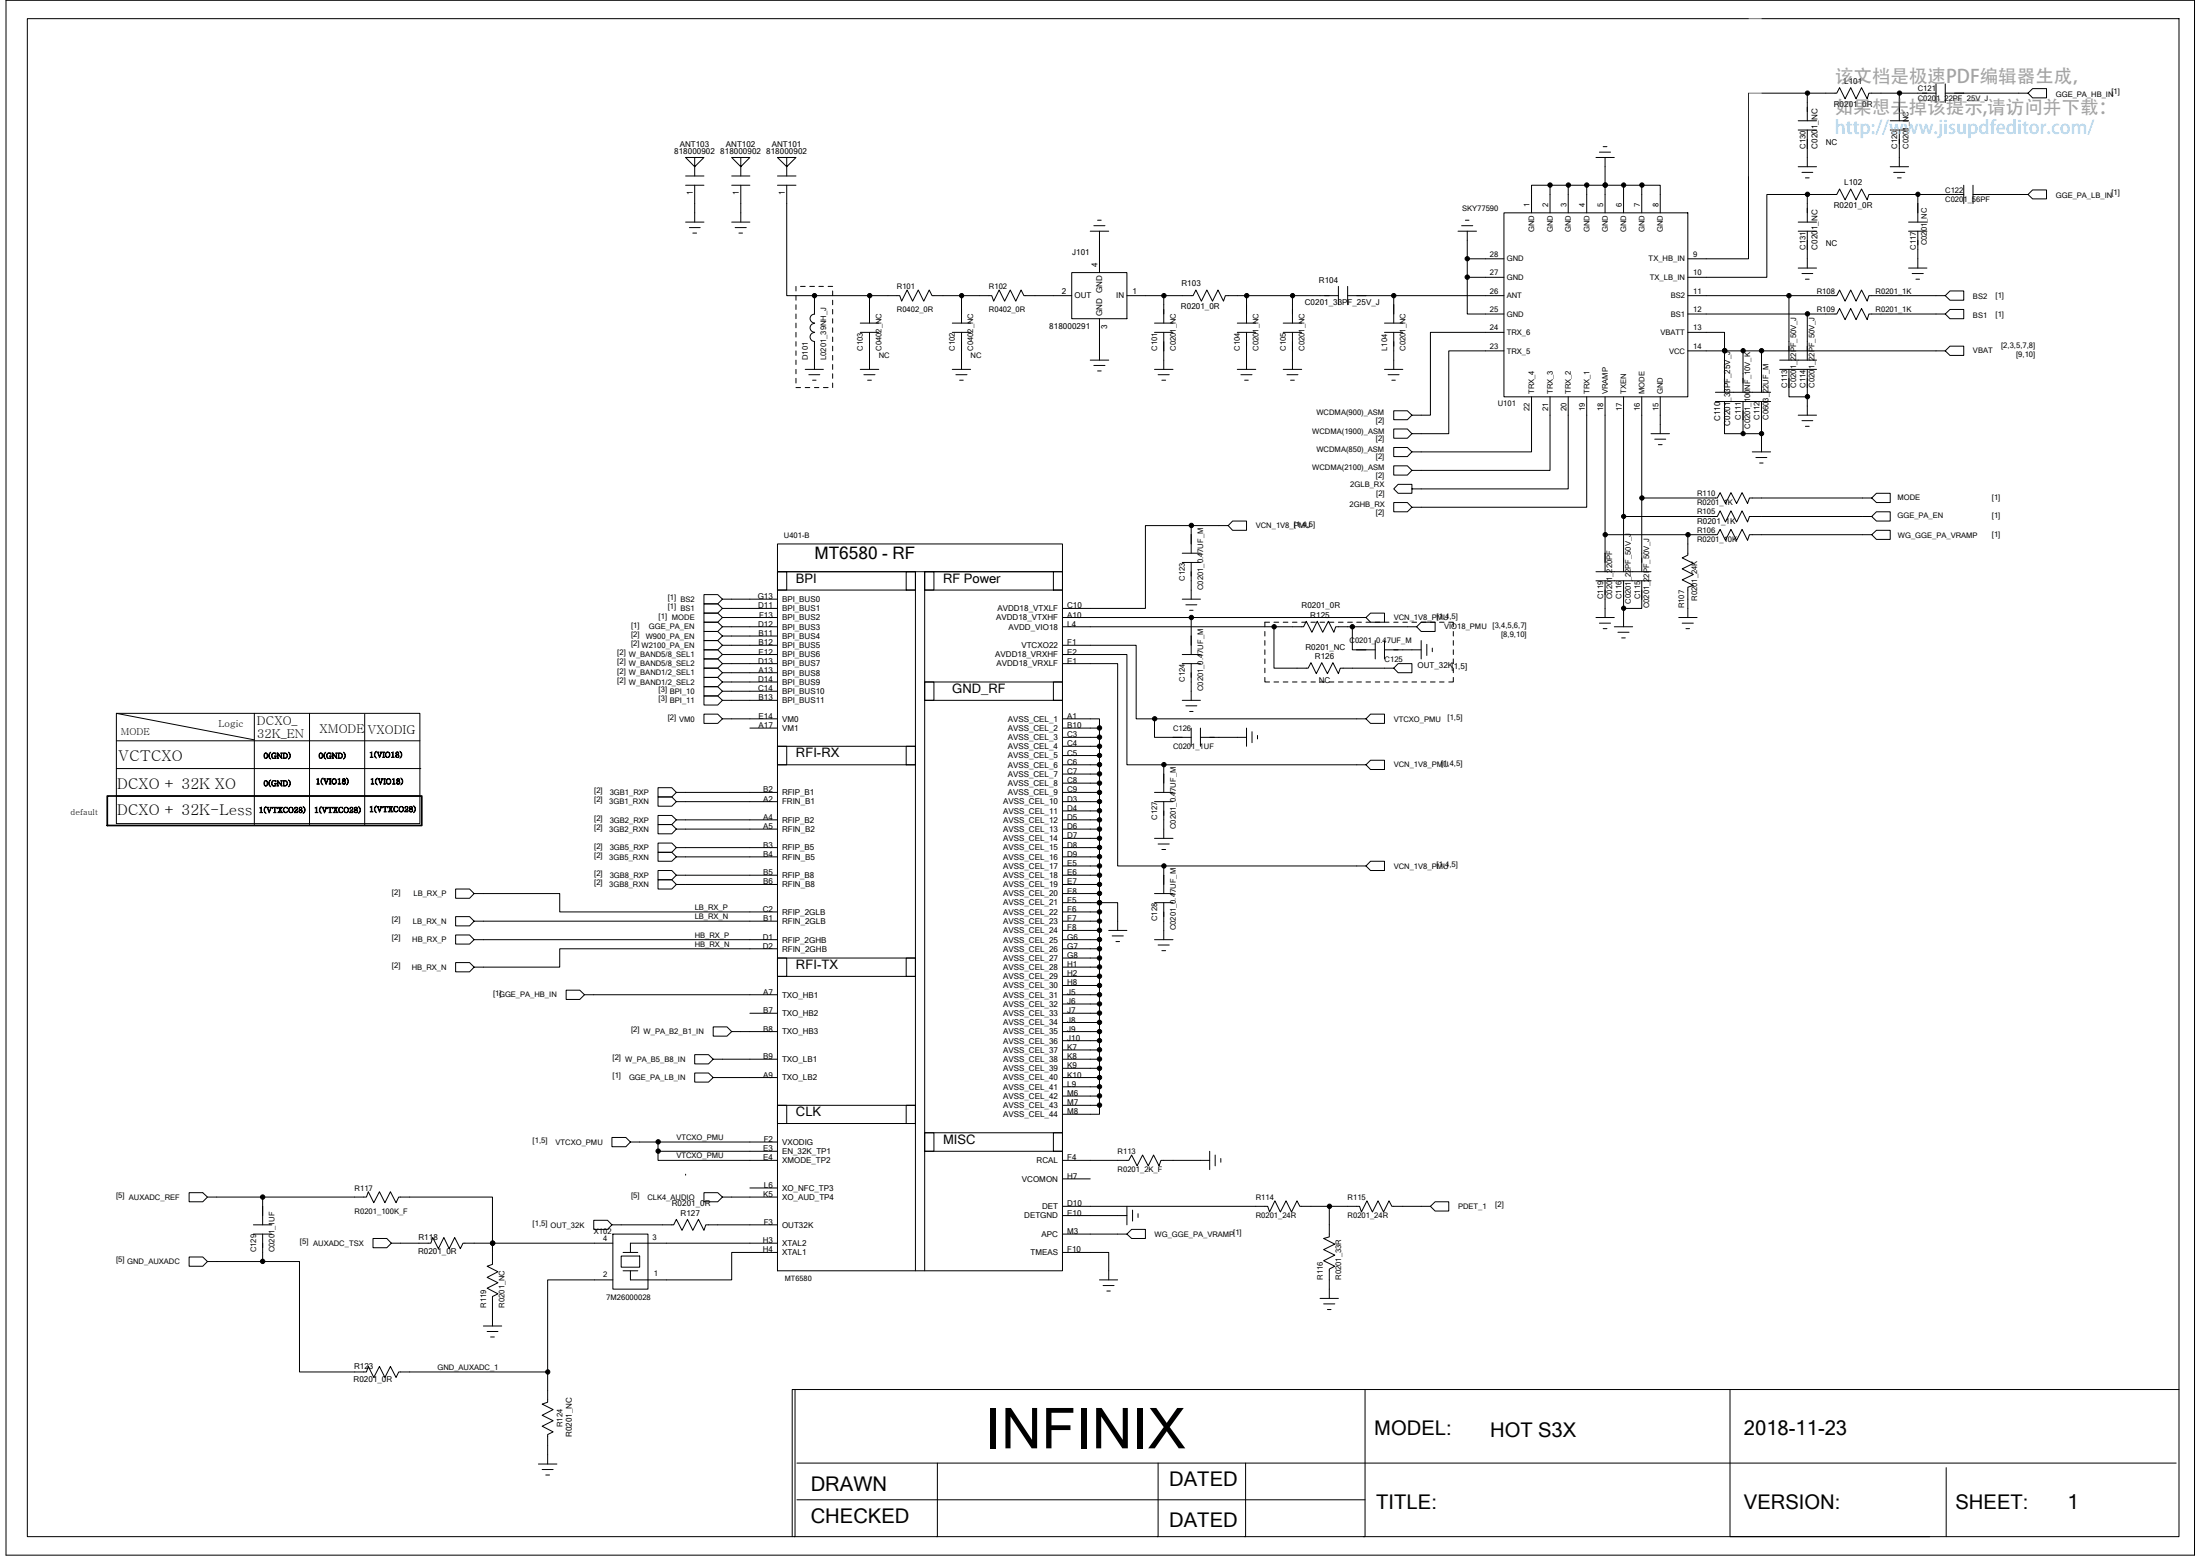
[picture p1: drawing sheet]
<svg xmlns="http://www.w3.org/2000/svg" width="297mm" height="210mm" viewBox="0 0 297 210" stroke-linecap="round" stroke-linejoin="round" font-family="sans-serif">
<g fill="none" stroke="#000" stroke-width=".14">
<path d="M.8 0h295.5v209.9h-295.5zM3.7 2.5h290.5v204.9h-290.5zM216.5 19.8h.5M242.8 17.5h2.5M242.8 16.3h2.5M244 12.6h-7.9v22.3h-8.2M244 17.5v5M255.2 17.5h2.5M255.2 16.3h2.5M256.4 12.6v3.7M256.4 17.5v5M261.4 12.6h-9.1l-.2 .7-.8-1.5-.7 1.5-.7-1.5-.8 1.5-.7-1.5-.4 .8h-4v3.7"/>
<path d="M261.4 11.3v2.5M262.6 12.6h11.2l.6 .6h1.9v-1.2h-1.9l-.6 .6M262.6 11.3v2.5M92.6 23.7h2.4M92.6 25h2.4M92.6 30h2.4M93.1 30.7h1.4M93.5 31.5h.6M93.8 21.3v1.2l1.2-1.2h-2.4l1.2 1.2v1.2M93.8 25v5M98.8 23.7h2.4M98.8 25h2.4"/>
<path d="M98.8 30h2.4M99.3 30.7h1.5M99.8 31.5h.5M100 21.3v1.2l1.2-1.2h-2.4l1.2 1.2v1.2M100 25v5M105 23.7h2.5M105 25h2.5M106.2 21.3v1.2l1.3-1.2h-2.5l1.2 1.2v1.2M106.2 25v14.9h3.8M107.5 38.7v.6M107.5 39.9v.6M108.1 38.7h.6"/>
<path d="M109.3 38.7h.7M110 39.9h7.4M110 39.9v2.5M110.6 38.7h.6M111.8 38.7h.6M112.4 39.3v.6M129.8 39.9v3.7M144.7 36.8h7.5v6.2h-7.5zM144.7 39.9h-6.5l-.3-.8-.8 1.5-.7-1.5-.8 1.5-.7-1.5-.7 1.5-.3-.7h-8.1l-.3-.8-.8 1.5-.7-1.5-.8 1.5-.7-1.5-.8 1.5-.2-.7h-4.1v3.7M147.2 31.2h2.5M147.7 30.5h1.5M148.2 29.7h.5"/>
<path d="M148.4 31.2v5.6M152.2 39.9h4.9M168.3 39.9v3.7M174.5 39.9v3.7M180.7 39.9h-15.3l-.2 .7-.7-1.5-.8 1.5-.8-1.5-.7 1.5-.7-1.5-.4 .8h-4v3.7M180.7 38.7v2.4M182 39.9h21.1M182 38.7v2.4M188.2 39.9v3.7M196.9 31.2h2.5M197.3 30.5h1.5M197.9 29.7h.4"/>
<path d="M198.1 37.4v5h5M198.1 31.2v3.7M203.1 28.7h24.8v24.9h-24.8zM203.1 34.9h-5v2.5h5M209.3 25h-2.5v3.7M211.7 25h-2.4v3.7M214.2 25h-2.5v3.7M215.5 21.3h2.5M215.9 20.5h1.6M216.7 21.3v3.7h-2.5v3.7M219.2 25h-2.5v3.7M221.7 28.7v-3.7h2.5v3.7"/>
<path d="M221.7 25h-2.5v3.7M227.9 39.9h13.6v8.7M241.5 39.9h6.5l.4-.8 .7 1.5 .8-1.5 .7 1.5 .7-1.5 .8 1.5 .2-.7h10.3l.7 .6h1.8v-1.2h-1.8l-.7 .6M242.8 31.2h2.5M242.8 30h2.5M242.8 36.2h2.5M242.8 22.5h2.5M243.3 36.9h1.5M243.3 23.3h1.5M243.8 37.7h.5M243.8 24h.5M244 30v-3.8h4l.4-.7 .7 1.5 .8-1.5 .7 1.5 .7-1.5 .8 1.5 .2-.8h6.6v3.8"/>
<path d="M244 26.2h-5.4v11.2h-10.7M244 31.2v5M255.2 22.5h2.5M255.7 23.3h1.5M256.2 24h.5M257.7 31.2h2.5M257.7 30h2.5M257.7 36.2h2.5M258.2 36.9h1.5M258.7 37.7h.5M258.9 31.2v5M258.9 26.2h6.2"/>
<path d="M265.1 25v2.5M266.4 26.2h7.4l.6 .6h1.9v-1.2h-1.9l-.6 .6M266.4 25v2.5M107.5 41.1v.7M107.5 42.4v.6M107.5 43.6v.6M107.5 44.9v.6M107.5 46.1v.6M107.5 47.3v.7M107.5 48.6v.6M107.5 49.8v.6M107.5 51.1v.6"/>
<path d="M107.5 52.3h.6M108.7 52.3h.6M108.7 49.8h2.5M109.2 50.6h1.5M109.7 51.3h.5M110 52.3h.6M110 46.1v3.7M110 44.9a.6 .6 0 0 0-.6 .6 .6 .6 0 0 0 .6 .6M110 43.6a.59 .59 0 0 0-.6 .6 .59 .59 0 0 0 .6 .6M110 42.4a.59 .59 0 0 0-.6 .6 .59 .59 0 0 0 .6 .6M111.2 52.3h.6M112.4 40.5v.6"/>
<path d="M112.4 41.8v.6M112.4 43v.6M112.4 44.2v.7M112.4 45.5v.6M112.4 46.7v.6M112.4 48v.6M112.4 49.2v.6M112.4 50.4v.7M112.4 51.7v.6M116.1 43.6h2.5M116.1 44.9h2.5M116.1 49.8h2.5"/>
<path d="M116.6 50.6h1.5M117.1 51.3h.6M117.4 44.9v4.9M128.6 43.6h2.4M128.6 44.9h2.4M128.6 49.8h2.4M129.1 50.6h1.5M129.6 51.3h.5M129.8 44.9v4.9M147.2 48.6h2.5M147.7 49.3h1.5M148.2 50.1h.5"/>
<path d="M148.4 43v5.6M155.9 43.6h2.5M155.9 44.9h2.5M155.9 49.8h2.5M156.4 50.6h1.5M156.9 51.3h.5M157.1 44.9v4.9M167.1 43.6h2.5M167.1 44.9h2.5M167.1 49.8h2.5M167.5 50.6h1.5M168 51.3h.5"/>
<path d="M168.3 44.9v4.9M173.3 43.6h2.5M173.3 44.9h2.5M173.3 49.8h2.5M173.8 50.6h1.4M174.3 51.3h.5M174.5 44.9v4.9M186.9 43.6h2.5M186.9 44.9h2.5M186.9 49.8h2.5M187.4 50.6h1.5M187.9 51.3h.5"/>
<path d="M188.2 44.9v4.9M203.1 47.3h-7.5v11.2h-5l-.6 .6h-1.8v-1.2h1.8l.6 .6M203.1 44.9h-10v11.1h-2.5l-.6 .6h-1.8v-1.2h1.8l.6 .6M206.8 53.6v7.4h-16.2l-.6 .6h-1.8v-1.2h1.8l.6 .6M209.3 53.6v9.9h-18.7l-.6 .6h-1.8v-1.2h1.8l.6 .6M211.7 53.6v12.4h-21.1v.6h-1.8l-.6-.6 .6-.6h1.8v.6M214.2 53.6v14.9h-23.6l-.6-.7h-1.8v1.3h1.8l.6-.6M216.7 53.6v23.6M219.2 53.6v23.6M221.7 53.6v23.6M222.9 58.5h2.5M223.4 59.3h1.5"/>
<path d="M224.2 53.6v4.9M227.9 47.3h34.7l.7-.6h1.8v1.3h-1.8l-.7-.7M227.9 44.9h4.9v8M227.9 42.4h16.1v6.2M231.6 54.2h7.5M231.6 52.9h7.5M232.8 54.2v4.3h2.5v-4.3M235.3 47.3v5.6M235.3 58.5h2.5M237.8 47.3v5.6M237.8 54.2v6.8M240.3 48.6h5"/>
<path d="M240.3 49.8h5M241.5 49.8v3.8h2.5M242.8 56h2.5M243.3 56.8h1.5M243.8 57.5h.5M244 42.4h4l.4-.8 .7 1.5 .8-1.5 .7 1.5 .7-1.5 .8 1.5 .2-.7h10.3l.7 .6h1.8v-1.2h-1.8l-.7 .6M244 49.8v6.2M105 73.4h38.5v98.1h-38.5zM105 77.2h1.2v2.4h-1.2zM105 77.2h38.5M105 79.6h18.6M122.4 77.2h1.2v2.4h-1.2z"/>
<path d="M123.6 77.2v94.3M124.8 77.2h1.3v2.4h-1.3zM124.8 79.6h18.7M124.8 77.2v94.3M142.2 77.2h1.3v2.4h-1.3zM159.6 75.9h2.5M159.6 74.7h2.5M160.8 70.9h5l.6 .7h1.9v-1.3h-1.9l-.6 .6M160.8 74.7v-3.8h-6.1v11.2h-11.2M160.8 75.9v5M215.5 78.4h7.4M215.5 77.2h7.4"/>
<path d="M216.7 72.2h15.2l.3-.8 .8 1.5 .7-1.5 .8 1.5 .7-1.5 .8 1.5 .2-.7h16.5l.7 .6h1.8v-1.2h-1.8l-.7 .6M216.7 78.4v4.9M219.2 69.7h12.7l.3-.8 .8 1.5 .7-1.5 .8 1.5 .7-1.5 .8 1.5 .2-.7h16.5l.7-.6h1.8v1.2h-1.8l-.7-.6M219.2 78.4v3.7h2.5v-3.7M221.7 67.2h10.2l.3-.7 .8 1.4 .7-1.4 .8 1.4 .7-1.4 .8 1.4 .2-.7h16.5l.7-.6h1.8v1.2h-1.8l-.7-.6M223.9 60h.5M227.9 72.2v2.7l-.8 .4 1.5 .7-1.5 .8 1.5 .7-1.5 .8 1.5 .7-.7 .2v4.1M236.6 61h2.5M237.1 61.7h1.5M237.6 62.5h.4M15.7 96.3h41v14.8h-41zM15.7 96.3l18.6 3.5"/>
<path d="M15.7 100h41M34.3 96.3v15M41.8 96.3v15M49.2 96.4v15M97.5 94.5l-.6-.6h-1.9v1.2h1.9l.6-.6h7.5M97.5 93.3l-.6-.6h-1.9v1.2h1.9l.6-.6h7.5M97.5 97l-.6-.6h-1.9v1.2h1.9l.6-.6h7.5M97.5 80.9l-.6-.7h-1.9v1.3h1.9l.6-.6h7.5M97.5 82.1l-.6-.6h-1.9v1.2h1.9l.6-.6h7.5M97.5 83.3l-.6 .7h-1.9v-1.3h1.9l.6 .6h7.5M97.5 84.6l-.6-.6h-1.9v1.2h1.9l.6-.6h7.5M97.5 85.8l-.6-.6h-1.9v1.2h1.9l.6-.6h7.5"/>
<path d="M97.5 87.1l-.6-.7h-1.9v1.3h1.9l.6-.6h7.5M97.5 88.3l-.6 .6h-1.9v-1.2h1.9l.6 .6h7.5M97.5 89.6l-.6-.7h-1.9v1.3h1.9l.6-.6h7.5M97.5 90.8l-.6-.6h-1.9v1.2h1.9l.6-.6h7.5M97.5 92l-.6-.6h-1.9v1.3h1.9l.6-.7h7.5M101.2 98.3h3.8M124.8 92h1.3v2.5h-1.3zM124.8 92h18.7M124.8 94.5h18.7M142.2 92h1.3v2.5h-1.3zM143.5 84.6h32.5l.4-.8 .7 1.5 .7-1.5 .8 1.5 .8-1.5 .7 1.5 .2-.7h2.3v3.1h3.1M143.5 89.6h7.4v27.3h33.5l.6 .6h1.9v-1.3h-1.9l-.6 .7"/>
<path d="M143.5 88.3h8.7v14.9h4.9M143.5 83.3h17.3v5M143.5 87.1h9.9v9.9h2.5M143.5 97h4.9v1.3h-4.9M148.4 98.3v1.2h-4.9M148.4 99.5v1.2h-4.9M155.9 97h28.5l.6 .6h1.9v-1.2h-1.9l-.6 .6M155.9 97v2.5h4.9M159.6 94.5h2.5M159.6 89.6h2.5M159.6 88.3h2.5M159.6 80.9h2.5"/>
<path d="M160.1 95.2h1.5M160.1 81.6h1.5M160.6 96h.5M160.6 82.4h.5M160.8 83.3h23.6l.6 .7h1.9v-1.3h-1.9l-.6 .6M160.8 89.6v4.9M160.8 98.3v2.4M162.1 99.5h6.2M162.1 98.3v2.4M168.3 98.3v2.4M169 98.7v1.5M169.8 99.3v.4"/>
<path d="M170.8 91.4v.6h.6M170.8 85.2v.6M170.8 86.4v.7M170.8 87.7v.6M170.8 88.9v.7M170.8 90.2v.6M171.4 84h-.6v.6M172 84.6v5.6h4.6l.4-.8 .7 1.5 .8-1.5 .7 1.5 .8-1.5 .7 1.5 .3-.7h7.2l.6 .6h1.8v-1.2h-1.8l-.6 .6M172 92h.6M172 84h.6M173.3 92h.6M173.3 84h.6"/>
<path d="M174.5 92h.6M174.5 84h.6M175.8 92h.6M175.8 84h.6M177 92h.6M177 84h.6M178.2 92h.6M178.2 84h.6M179.5 92h.6M179.5 84h.6M180.7 92h.6M180.7 84h.6"/>
<path d="M182 92h.6M182 84h.6M182.6 84.6h8.7l.6 .6h1.9v-1.2h-1.9l-.6 .6M183.2 92h.6M183.2 84h.6M184.4 92h.6M184.4 84h.6M185.7 92h.6M185.7 84h.6M185.7 86.4v2.5M186.9 92h.6M186.9 84h.6"/>
<path d="M186.9 87.7h5M186.9 86.4v2.5M188.2 92h.6M188.2 84h.6M189.4 92h.6M189.4 84h.6M190.6 92h.7M190.6 84h.7M191.9 92h.6M191.9 84h.6M191.9 86.4v2.5M192.6 87v1.5"/>
<path d="M193.1 92h.7M193.1 84h.7M193.4 87.5v.4M194.4 92h.6M194.4 84h.6M195.6 84h.6v.6M196.2 91.4v.6h-.6M196.2 85.2v.6M196.2 86.4v.7M196.2 87.7v.6M196.2 88.9v.7M196.2 90.2v.6"/>
<path d="M215.5 83.3h2.5M215.9 84.1h1.6M216.5 84.8h.5M218 84.6h2.4M218.4 85.3h1.5M219 86.1h.4M219.2 82.1v2.5M226.7 83.3h2.4M227.1 84.1h1.5M227.6 84.8h.5M15.7 103.7h41.1M15.7 107.4h41"/>
<path d="M91.3 106.9l-.6-.6h-1.9v1.2h1.9l.6-.6h13.7M91.3 108.2l-.6-.7h-1.9v1.3h1.9l.6-.6h13.7M91.3 110.6l-.6-.6h-1.9v1.3h1.9l.6-.7h13.7M91.3 111.9l-.6-.6h-1.9v1.2h1.9l.6-.6h13.7M91.3 114.4l-.6-.6h-1.9v1.2h1.9l.6-.6h13.7M91.3 118.1l-.6-.6h-1.9v1.2h1.9l.6-.6h13.7M91.3 119.4l-.6-.7h-1.9v1.3h1.9l.6-.6h13.7M91.3 115.6l-.6-.6h-1.9v1.2h1.9l.6-.6h13.7M105 100.7h1.2v2.5h-1.2zM105 103.2h18.6M105 100.7h18.6M122.4 100.7h1.2v2.5h-1.2z"/>
<path d="M148.4 100.7v1.3h-4.9M148.4 102v1.2h-4.9M148.4 103.2v1.3h-4.9M148.4 104.5v1.2h-4.9M148.4 105.7v1.2h-4.9M148.4 106.9v1.3h-4.9M148.4 108.2v1.2h-4.9M148.4 109.4v1.2h-4.9M148.4 110.6v1.3h-4.9M148.4 111.9v1.2h-4.9M148.4 113.1v1.3h-4.9M148.4 114.4v1.2h-4.9"/>
<path d="M148.4 115.6v1.3h-4.9M148.4 116.9v1.2h-4.9M148.4 118.1v1.3h-4.9M148.4 119.4v1.2h-4.9M155.9 106.9h2.5M155.9 108.2h2.5M155.9 113.1h2.5M156.4 113.9h1.5M156.9 114.6h.5M157.1 103.2h27.3l.6 .6h1.9v-1.2h-1.9l-.6 .6M157.1 103.2v3.7M157.1 108.2v4.9"/>
<path d="M157.1 116.9v3.7M64 120.6l-.6-.6h-1.9v1.2h1.9l.6-.6h11.6v2.5h29.4M64 124.3l-.6-.6h-1.9v1.2h1.9l.6-.6h41M64 126.8l-.6-.6h-1.9v1.2h1.9l.6-.6h41M78.9 134.2l-.6-.6h-1.9v1.3h1.9l.6-.7h26.1M98.8 139.2l-.6-.6h-1.9v1.2h1.9l.6-.6h6.2M101.2 136.7h3.8M105 129.3h1.2v2.5h-1.2zM105 128h-29.4v2.5h-11.6l-.6 .6h-1.9v-1.2h1.9l.6 .6M105 129.3h18.6M105 131.8h18.6M122.4 129.3h1.2v2.5h-1.2z"/>
<path d="M143.5 123.1h4.9M148.4 120.6v1.2h-4.9M148.4 121.8h.1M148.4 123.1v1.2h-4.9M148.4 124.3v1.3h-4.9M148.4 125.6v1.2h-4.9M148.4 126.8v1.2h-4.9M148.4 128v1.3h-4.9M148.4 129.3v1.2h-4.9M148.4 130.5v1.3h-4.9M148.4 131.8v1.2h-4.9M148.4 133v1.2h-4.9"/>
<path d="M148.4 134.2v1.3h-4.9M148.4 135.5v1.2h-4.9M148.4 136.7v1.3h-4.9M148.4 138v1.2h-4.9M148.4 139.2v1.2h-4.9M148.4 121.8h2.5v3.8M148.4 121.8v1.3M149.7 125.6h2.5M150.2 126.3h1.5M150.7 127.1h.5M155.9 126.8h2.5M155.9 120.6h2.5"/>
<path d="M155.9 121.8h2.5M156.4 127.5h1.5M156.9 128.3h.5M157.1 121.8v5M85.1 154.1l-.6-.6h-1.9v1.2h1.9l.6-.6h19.9M88.8 155.4v1.2h16.2M88.8 155.4h16.2M88.8 154.1v1.3M92.6 158.5h.1M96.3 145.4l-.6-.6h-1.9v1.2h1.9l.6-.6h8.7M96.3 142.9l-.6-.6h-1.9v1.3h1.9l.6-.7h8.7M105 149.2h1.2v2.4h-1.2z"/>
<path d="M105 149.2h18.6M105 151.6h18.6M122.4 149.2h1.2v2.4h-1.2zM124.8 152.9h1.3v2.5h-1.3zM124.8 155.4h18.7M124.8 152.9h18.7M142.2 152.9h1.3v2.5h-1.3zM143.5 156.6h8.9l.4-.7 .7 1.4 .8-1.4 .7 1.4 .8-1.4 .7 1.4 .2-.7h6.6M143.5 159.1h3.7M148.4 140.4v1.3h-4.9M148.4 141.7v1.2h-4.9M148.4 142.9v1.3h-4.9"/>
<path d="M148.4 144.2v1.2h-4.9M148.4 145.4v1.3h-4.9M148.4 146.7v1.2h-4.9M148.4 147.9v1.3h-4.9M148.4 149.2v1.2h-4.9M163.3 155.4v2.4M164.1 155.9v1.4M164.8 156.3v.5M28 161.5l-.6-.5h-1.9v1.2h1.9l.6-.7h7.5M28 170.2l-.6-.6h-1.9v1.3h1.9l.6-.7h7.5M34.2 166.5h2.5M34.2 165.3h2.5"/>
<path d="M35.5 165.3v-3.8h14l.2-.7 .8 1.5 .7-1.5 .8 1.5 .7-1.5 .8 1.5 .3-.8h12.7v6.3h-4l-.3 .7-.8-1.5-.8 1.5-.7-1.5-.7 1.5-.8-1.5-.2 .8h-5.4l-.6 .6h-1.8v-1.3h1.8l.6 .7M35.5 170.2h4.9v14.9h9.1l.2-.7 .8 1.5 .7-1.5 .8 1.5 .7-1.5 .8 1.5 .3-.8h20.1v4.1l-.7 .3 1.5 .7-1.5 .8 1.5 .7-1.5 .8 1.5 .7-.8 .4v4M35.5 166.5v3.7M65.3 178.9h2.4M65.8 179.7h1.4M82.6 165.3l-.6-.6h-1.8v1.2h1.8l.6-.6h8.4l.3-.8 .8 1.5 .7-1.5 .7 1.5 .8-1.5 .7 1.5 .3-.7h9.7M82.7 167.8h-16.2v2.8l-.7 .3 1.4 .7-1.4 .8 1.4 .7-1.4 .7 1.4 .8-.7 .4v3.9M82.7 166.5h4.8v7.5h-4.8zM82.7 172.7h-8.8v12.4M83.9 169.5h2.5v1.5h-2.5zM84.1 169h2M84.1 171.5h2"/>
<path d="M97.5 161.5l-.6-.5h-1.9v1.2h1.9l.6-.7h7.5M101.2 160.3h3.8M105 169h-6.2v3.7h-13.7v-1.2M105 167.8h-19.9v1.2M143.5 162.8h27.7l.2 .8 .7-1.5 .8 1.5 .7-1.5 .8 1.5 .7-1.5 .4 .7h8.1l.2 .8 .8-1.5 .7 1.5 .8-1.5 .7 1.5 .7-1.5 .4 .7h5.2l.7 .6h1.8v-1.2h-1.8l-.7 .6M143.5 166.5h8.7l.6 .6h1.9v-1.2h-1.9l-.6 .6M143.5 169h6.2v3.7M143.5 164h8.7M148.4 172.7h2.5M148.9 173.5h1.5M149.4 174.2h.5M152.2 162.8v2.5"/>
<path d="M152.9 163.3v1.5M153.7 163.8v.5M178.2 175.2h2.5M178.7 176h1.5M179.2 176.7h.5M179.5 162.8v4.1l-.8 .2 1.5 .8-1.5 .7 1.5 .8-1.5 .7 1.5 .8-.7 .4v3.9M66.2 180.4h.5M72.7 197.6h2.5M73.2 198.3h1.5M73.7 199.1h.5M107.3 187.5v19.9h-.1M107.6 197.4h186.2"/>
<path d="M126.6 197.4v10h-.1M156.4 197.4v10h-.1M168.2 197.4v10h-.2M184.3 187.5v19.9h-.2M233.6 187.5v19.9h26.9M262.8 198.1v9.3M294.2 187.5h-187.2v19.9M107.6 202.4h76.7"/>
</g>
<path d="M14.5 107.4h42.4v4h-42.4z" fill="none" stroke="#000" stroke-width=".23"/>
<g fill="#000" stroke="#000" stroke-width=".14">
<circle cx="244" cy="12.6" r=".29"/>
<circle cx="256.5" cy="12.6" r=".29"/>
<circle cx="110" cy="39.9" r=".3"/>
<circle cx="117.4" cy="39.9" r=".3"/>
<circle cx="129.8" cy="39.9" r=".29"/>
<circle cx="157.2" cy="39.9" r=".3"/>
<circle cx="168.3" cy="39.9" r=".3"/>
<circle cx="174.5" cy="39.9" r=".29"/>
<circle cx="188.2" cy="39.9" r=".3"/>
<circle cx="198.1" cy="34.9" r=".29"/>
<circle cx="198.1" cy="37.4" r=".3"/>
<circle cx="209.3" cy="25" r=".3"/>
<circle cx="211.8" cy="25" r=".3"/>
<circle cx="214.2" cy="25" r=".3"/>
<circle cx="216.7" cy="25" r=".3"/>
<circle cx="219.2" cy="25" r=".29"/>
<circle cx="221.7" cy="25" r=".3"/>
<circle cx="241.5" cy="39.9" r=".3"/>
<circle cx="244" cy="26.2" r=".3"/>
<circle cx="259" cy="26.2" r=".29"/>
<circle cx="232.9" cy="47.3" r=".3"/>
<circle cx="235.4" cy="47.3" r=".29"/>
<circle cx="235.4" cy="58.5" r=".29"/>
<circle cx="237.8" cy="58.5" r=".29"/>
<circle cx="237.8" cy="47.3" r=".3"/>
<circle cx="244" cy="42.4" r=".3"/>
<circle cx="244" cy="53.5" r=".3"/>
<circle cx="160.9" cy="70.9" r=".3"/>
<circle cx="216.7" cy="72.2" r=".3"/>
<circle cx="219.2" cy="69.7" r=".29"/>
<circle cx="221.7" cy="67.2" r=".3"/>
<circle cx="227.9" cy="72.2" r=".3"/>
<circle cx="148.5" cy="99.5" r=".3"/>
<circle cx="148.5" cy="98.2" r=".3"/>
<circle cx="155.9" cy="97" r=".29"/>
<circle cx="160.9" cy="83.3" r=".3"/>
<circle cx="172" cy="84.6" r=".3"/>
<circle cx="182.6" cy="84.6" r=".3"/>
<circle cx="219.2" cy="82.1" r=".29"/>
<circle cx="148.5" cy="105.7" r=".3"/>
<circle cx="148.5" cy="103.2" r=".3"/>
<circle cx="148.5" cy="116.9" r=".3"/>
<circle cx="148.5" cy="111.9" r=".3"/>
<circle cx="148.5" cy="106.9" r=".3"/>
<circle cx="148.5" cy="113.1" r=".29"/>
<circle cx="148.5" cy="104.4" r=".3"/>
<circle cx="148.5" cy="108.2" r=".29"/>
<circle cx="148.5" cy="119.3" r=".29"/>
<circle cx="148.5" cy="109.4" r=".3"/>
<circle cx="148.5" cy="114.4" r=".3"/>
<circle cx="148.5" cy="101.9" r=".29"/>
<circle cx="148.5" cy="110.6" r=".3"/>
<circle cx="148.5" cy="118.1" r=".3"/>
<circle cx="148.5" cy="100.7" r=".3"/>
<circle cx="148.5" cy="115.6" r=".3"/>
<circle cx="157.2" cy="116.9" r=".3"/>
<circle cx="157.2" cy="103.2" r=".3"/>
<circle cx="148.5" cy="130.5" r=".3"/>
<circle cx="148.5" cy="134.2" r=".3"/>
<circle cx="148.5" cy="121.8" r=".3"/>
<circle cx="148.5" cy="120.6" r=".3"/>
<circle cx="148.5" cy="123.1" r=".3"/>
<circle cx="148.5" cy="128" r=".3"/>
<circle cx="148.5" cy="125.5" r=".3"/>
<circle cx="148.5" cy="133" r=".3"/>
<circle cx="148.5" cy="126.8" r=".3"/>
<circle cx="148.5" cy="139.2" r=".3"/>
<circle cx="148.5" cy="124.3" r=".29"/>
<circle cx="148.5" cy="129.3" r=".3"/>
<circle cx="148.5" cy="131.7" r=".3"/>
<circle cx="148.5" cy="136.7" r=".3"/>
<circle cx="148.5" cy="138" r=".3"/>
<circle cx="148.5" cy="135.5" r=".29"/>
<circle cx="88.9" cy="155.3" r=".3"/>
<circle cx="88.9" cy="154.1" r=".3"/>
<circle cx="148.5" cy="145.4" r=".3"/>
<circle cx="148.5" cy="146.6" r=".29"/>
<circle cx="148.5" cy="141.7" r=".3"/>
<circle cx="148.5" cy="149.1" r=".3"/>
<circle cx="148.5" cy="142.9" r=".3"/>
<circle cx="148.5" cy="147.9" r=".3"/>
<circle cx="148.5" cy="144.2" r=".3"/>
<circle cx="148.5" cy="140.4" r=".29"/>
<circle cx="35.5" cy="161.5" r=".3"/>
<circle cx="35.5" cy="170.2" r=".3"/>
<circle cx="66.5" cy="167.8" r=".3"/>
<circle cx="179.5" cy="162.8" r=".3"/>
<circle cx="74" cy="185.2" r=".29"/>
</g>
<g fill="#fff">
<path d="M236.1 2.4h1.8v21.4h-1.8z"/>
<circle cx="231.6" cy="8.2" r="2.91"/>
</g>
<text font-size="7.6" x="133" y="195.5">INFINIX</text>
<g font-size="2.7">
<text x="185.6" y="193.7">MODEL:</text>
<text x="201.2" y="194">HOT S3X</text>
<text x="235.5" y="193.7">2018-11-23</text>
<text x="109.5" y="201.1">DRAWN</text>
<text x="157.9" y="200.5">DATED</text>
<text x="185.8" y="203.6">TITLE:</text>
<text x="235.5" y="203.6">VERSION:</text>
<text x="264" y="203.6">SHEET:</text>
<text x="279.2" y="203.6">1</text>
<text x="109.5" y="205.5">CHECKED</text>
<text x="157.9" y="206.1">DATED</text>
</g>
<g font-size="2.5" fill="#666">
<text x="247.8" y="11.2">该文档是极速PDF编辑器生成，</text>
<text x="247.7" y="15.4">如果想去掉该提示,请访问并下载：</text>
</g>
<text font-size="2.5" fill="#63befe" x="247.7" y="18.1">http://www.jisupdfeditor.com/</text>
<text font-size="2.3" x="110" y="75.4">MT6580 - RF</text>
<g font-size="2">
<text x="15.8" y="106.4">DCXO + 32K XO</text>
<text x="16" y="102.7">VCTCXO</text>
<text x="15.8" y="110">DCXO + 32K-Less</text>
</g>
<g font-size="1.8">
<text x="107.5" y="78.6">BPI</text>
<text x="127.3" y="78.6">RF Power</text>
<text x="128.6" y="93.5">GND_RF</text>
<text x="107.5" y="102.2">RFI-RX</text>
<text x="107.5" y="130.8">RFI-TX</text>
<text x="107.5" y="150.6">CLK</text>
<text x="127.3" y="154.4">MISC</text>
</g>
<g font-size="1.6">
<text x="34.7" y="97.8">DCXO_</text>
<text x="34.7" y="99.6">32K_EN</text>
<text x="43.1" y="98.9">XMODE</text>
<text x="49.6" y="99">VXODIG</text>
</g>
<g font-size="1.3">
<text x="16.3" y="99.3">MODE</text>
<text x="29.5" y="98.1">Logic</text>
</g>
<g font-size="1.1">
<text x="249" y="11.3">L101</text>
<text x="247.6" y="14.5">R0201_0R</text>
<text x="91" y="20.8">818000902</text>
<text x="91.8" y="19.8">ANT103</text>
<text x="97.2" y="20.8">818000902</text>
<text x="98" y="19.8">ANT102</text>
<text x="103.4" y="20.8">818000902</text>
<text x="104.2" y="19.8">ANT101</text>
<text x="245.4" y="20" transform="rotate(-90 245.4 20)">C0201_NC</text>
<text x="246.5" y="19.6">NC</text>
<text x="93.5" y="26.4" transform="rotate(-90 93.5 26.4)">1</text>
<text x="99.8" y="26.4" transform="rotate(-90 99.8 26.4)">1</text>
<text x="106" y="26.4" transform="rotate(-90 106 26.4)">1</text>
<text x="247.6" y="28.1">R0201_0R</text>
<text x="249" y="25">L102</text>
<text x="144.7" y="34.5">J101</text>
<text x="245.4" y="33.7" transform="rotate(-90 245.4 33.7)">C0201_NC</text>
<text x="246.5" y="33.2">NC</text>
<text x="143.3" y="39.6">2</text>
<text x="145.1" y="40.3">OUT</text>
<text x="148.2" y="36" transform="rotate(-90 148.2 36)">4</text>
<text x="150.7" y="40.3">IN</text>
<text x="152.9" y="39.6">1</text>
<text x="159.5" y="41.8">R0201_0R</text>
<text x="159.5" y="38.7">R103</text>
<text x="176.2" y="41.1">C0201_33PF_25V_J</text>
<text x="178.1" y="38.2">R104</text>
<text x="141.7" y="44.4">818000291</text>
<text x="148.8" y="42.6" transform="rotate(-90 148.8 42.6)">GND GND</text>
<text x="149.5" y="44.3" transform="rotate(-90 149.5 44.3)">3</text>
<text x="232.2" y="56.8" transform="rotate(-90 232.2 56.8)">C110</text>
<text x="233.6" y="57.5" transform="rotate(-90 233.6 57.5)">C0201_33PF_25V_J</text>
<text x="229.1" y="70.7">R0201_1K</text>
<text x="102.3" y="80.9">G13</text>
<text x="102.4" y="82.1">D11</text>
<text x="102.5" y="83.3">F13</text>
<text x="105.6" y="83.7">BPI_BUS2</text>
<text x="105.6" y="82.5">BPI_BUS1</text>
<text x="105.6" y="81.2">BPI_BUS0</text>
<text x="134.5" y="83.7">AVDD18_VTXHF</text>
<text x="134.7" y="82.5">AVDD18_VTXLF</text>
<text x="144.1" y="82.1">C10</text>
<text x="144.1" y="83.3">A10</text>
<text x="175.7" y="82.1">R0201_0R</text>
<text x="176.9" y="83.3">R125</text>
<text x="102.4" y="89.6">D13</text>
<text x="102.4" y="84.6">D12</text>
<text x="102.4" y="88.3">E12</text>
<text x="102.4" y="87.1">B12</text>
<text x="102.4" y="85.8">B11</text>
<text x="105.6" y="89.9">BPI_BUS7</text>
<text x="105.6" y="88.7">BPI_BUS6</text>
<text x="105.6" y="87.5">BPI_BUS5</text>
<text x="105.6" y="86.2">BPI_BUS4</text>
<text x="105.6" y="85">BPI_BUS3</text>
<text x="134.4" y="88.7">AVDD18_VRXHF</text>
<text x="134.5" y="89.9">AVDD18_VRXLF</text>
<text x="136.2" y="85">AVDD_VIO18</text>
<text x="137.9" y="87.5">VTCXO22</text>
<text x="144.1" y="87.1">F1</text>
<text x="144.1" y="88.3">E2</text>
<text x="144.1" y="89.6">E1</text>
<text x="144.1" y="84.6">L4</text>
<text x="176.3" y="87.7">R0201_NC</text>
<text x="177.5" y="88.9">R126</text>
<text x="102.4" y="93.3">C14</text>
<text x="102.4" y="92">D14</text>
<text x="102.4" y="94.5">B13</text>
<text x="102.4" y="90.8">A13</text>
<text x="105.6" y="94.9">BPI_BUS11</text>
<text x="105.6" y="93.7">BPI_BUS10</text>
<text x="105.6" y="92.4">BPI_BUS9</text>
<text x="105.6" y="91.2">BPI_BUS8</text>
<text x="178.1" y="92.2">NC</text>
<text x="191.4" y="90.2">OUT_32K[1,5]</text>
<text x="102.4" y="98.3">A17</text>
<text x="102.4" y="97">E14</text>
<text x="105.6" y="98.6">VM1</text>
<text x="105.6" y="97.4">VM0</text>
<text x="136.1" y="97.4">AVSS_CEL_1</text>
<text x="136.1" y="98.6">AVSS_CEL_2</text>
<text x="136.1" y="99.9">AVSS_CEL_3</text>
<text x="136.1" y="101.1">AVSS_CEL_4</text>
<text x="144.1" y="97">A1</text>
<text x="144.1" y="98.3">B10</text>
<text x="144.1" y="99.5">C3</text>
<text x="144.1" y="100.7">C4</text>
<text x="144.1" y="102">C5</text>
<text x="103" y="106.9">B2</text>
<text x="105.6" y="107.3">RFIP_B1</text>
<text x="136.1" y="102.3">AVSS_CEL_5</text>
<text x="136.1" y="103.6">AVSS_CEL_6</text>
<text x="136.1" y="104.8">AVSS_CEL_7</text>
<text x="136.1" y="106.1">AVSS_CEL_8</text>
<text x="136.1" y="107.3">AVSS_CEL_9</text>
<text x="144.1" y="103.2">C6</text>
<text x="144.1" y="104.5">C7</text>
<text x="144.1" y="105.7">C8</text>
<text x="144.1" y="106.9">C9</text>
<text x="9.5" y="109.9">default</text>
<text x="103" y="108.2">A2</text>
<text x="103" y="110.6">A4</text>
<text x="103" y="111.9">A5</text>
<text x="105.6" y="108.6">FRIN_B1</text>
<text x="105.6" y="111">RFIP_B2</text>
<text x="105.6" y="112.3">RFIN_B2</text>
<text x="135.5" y="108.6">AVSS_CEL_10</text>
<text x="135.5" y="109.8">AVSS_CEL_11</text>
<text x="135.5" y="111">AVSS_CEL_12</text>
<text x="135.5" y="112.3">AVSS_CEL_13</text>
<text x="135.5" y="113.5">AVSS_CEL_14</text>
<text x="144.1" y="108.2">D3</text>
<text x="144.1" y="109.4">D4</text>
<text x="144.1" y="110.6">D5</text>
<text x="144.1" y="111.9">D6</text>
<text x="144.1" y="113.1">D7</text>
<text x="103" y="114.4">B3</text>
<text x="103" y="115.6">B4</text>
<text x="103" y="118.1">B5</text>
<text x="103" y="119.4">B6</text>
<text x="105.6" y="114.8">RFIP_B5</text>
<text x="105.6" y="116">RFIN_B5</text>
<text x="105.6" y="118.5">RFIP_B8</text>
<text x="105.6" y="119.7">RFIN_B8</text>
<text x="135.5" y="114.8">AVSS_CEL_15</text>
<text x="135.5" y="116">AVSS_CEL_16</text>
<text x="135.5" y="117.2">AVSS_CEL_17</text>
<text x="135.5" y="118.5">AVSS_CEL_18</text>
<text x="135.5" y="119.7">AVSS_CEL_19</text>
<text x="144.1" y="114.4">D8</text>
<text x="144.1" y="115.6">D9</text>
<text x="144.1" y="116.9">E5</text>
<text x="144.1" y="118.1">E6</text>
<text x="144.1" y="119.4">E7</text>
<text x="103" y="123.1">C2</text>
<text x="103" y="124.3">B1</text>
<text x="105.6" y="123.4">RFIP_2GLB</text>
<text x="105.6" y="124.7">RFIN_2GLB</text>
<text x="135.5" y="121">AVSS_CEL_20</text>
<text x="135.5" y="122.2">AVSS_CEL_21</text>
<text x="135.5" y="123.4">AVSS_CEL_22</text>
<text x="135.5" y="124.7">AVSS_CEL_23</text>
<text x="135.5" y="125.9">AVSS_CEL_24</text>
<text x="144.1" y="120.6">E8</text>
<text x="144.1" y="121.8">F5</text>
<text x="144.1" y="123.1">F6</text>
<text x="144.1" y="124.3">F7</text>
<text x="144.1" y="125.6">F8</text>
<text x="103" y="126.8">D1</text>
<text x="103" y="128">D2</text>
<text x="105.6" y="127.2">RFIP_2GHB</text>
<text x="105.6" y="128.4">RFIN_2GHB</text>
<text x="135.5" y="127.2">AVSS_CEL_25</text>
<text x="135.5" y="128.4">AVSS_CEL_26</text>
<text x="135.5" y="129.7">AVSS_CEL_27</text>
<text x="135.5" y="130.9">AVSS_CEL_28</text>
<text x="144.1" y="126.8">G6</text>
<text x="144.1" y="128">G7</text>
<text x="144.1" y="129.3">G8</text>
<text x="144.1" y="130.5">H1</text>
<text x="144.1" y="131.8">H2</text>
<text x="103" y="134.2">A7</text>
<text x="103" y="136.7">B7</text>
<text x="105.6" y="134.6">TXO_HB1</text>
<text x="105.6" y="137.1">TXO_HB2</text>
<text x="135.5" y="132.1">AVSS_CEL_29</text>
<text x="135.5" y="133.4">AVSS_CEL_30</text>
<text x="135.5" y="134.6">AVSS_CEL_31</text>
<text x="135.5" y="135.9">AVSS_CEL_32</text>
<text x="135.5" y="137.1">AVSS_CEL_33</text>
<text x="144.1" y="133">H8</text>
<text x="144.1" y="134.2">J5</text>
<text x="144.1" y="135.5">J6</text>
<text x="144.1" y="136.7">J7</text>
<text x="144.1" y="138">J8</text>
<text x="103" y="139.2">B8</text>
<text x="103" y="142.9">B9</text>
<text x="105.6" y="139.6">TXO_HB3</text>
<text x="105.6" y="143.3">TXO_LB1</text>
<text x="135.5" y="138.4">AVSS_CEL_34</text>
<text x="135.5" y="139.6">AVSS_CEL_35</text>
<text x="135.5" y="140.8">AVSS_CEL_36</text>
<text x="135.5" y="142.1">AVSS_CEL_37</text>
<text x="135.5" y="143.3">AVSS_CEL_38</text>
<text x="144.1" y="139.2">J9</text>
<text x="144.1" y="140.4">J10</text>
<text x="144.1" y="141.7">K7</text>
<text x="144.1" y="142.9">K8</text>
<text x="103" y="145.4">A9</text>
<text x="105.6" y="145.8">TXO_LB2</text>
<text x="135.5" y="144.5">AVSS_CEL_39</text>
<text x="135.5" y="145.8">AVSS_CEL_40</text>
<text x="135.5" y="147">AVSS_CEL_41</text>
<text x="135.5" y="148.3">AVSS_CEL_42</text>
<text x="135.5" y="149.5">AVSS_CEL_43</text>
<text x="144.1" y="144.2">K9</text>
<text x="144.1" y="145.4">K10</text>
<text x="144.1" y="146.7">L9</text>
<text x="144.1" y="147.9">M6</text>
<text x="144.1" y="149.2">M7</text>
<text x="103" y="155.4">E3</text>
<text x="103.1" y="154.1">F2</text>
<text x="105.6" y="155.7">EN_32K_TP1</text>
<text x="105.6" y="154.5">VXODIG</text>
<text x="135.5" y="150.7">AVSS_CEL_44</text>
<text x="144.1" y="150.4">M8</text>
<text x="103" y="156.6">E4</text>
<text x="103" y="161.5">K5</text>
<text x="103.2" y="160.3">L6</text>
<text x="105.6" y="157">XMODE_TP2</text>
<text x="105.6" y="160.7">XO_NFC_TP3</text>
<text x="105.6" y="161.9">XO_AUD_TP4</text>
<text x="138" y="159.5">VCOMON</text>
<text x="140" y="157">RCAL</text>
<text x="144.1" y="156.6">F4</text>
<text x="144.1" y="159.1">H7</text>
<text x="56.5" y="167.3">R118</text>
<text x="90.7" y="162.8">R0201_0R</text>
<text x="91.9" y="164">R127</text>
<text x="103" y="167.8">H3</text>
<text x="103.1" y="165.3">F3</text>
<text x="105.6" y="165.7">OUT32K</text>
<text x="138.3" y="164.4">DETGND</text>
<text x="140.6" y="166.9">APC</text>
<text x="140.7" y="163.2">DET</text>
<text x="144.1" y="162.8">D10</text>
<text x="144.1" y="164">E10</text>
<text x="144.1" y="166.5">M3</text>
<text x="56.4" y="169.2">R0201_0R</text>
<text x="103" y="169">H4</text>
<text x="105.6" y="169.4">XTAL1</text>
<text x="105.6" y="168.1">XTAL2</text>
<text x="139.1" y="169.4">TMEAS</text>
<text x="144.1" y="169">F10</text>
<text x="47.8" y="184.7">R123</text>
<text x="47.7" y="186.5">R0201_0R</text>
<text x="77.2" y="193.9" transform="rotate(-90 77.2 193.9)">R0201_NC</text>
</g>
<g font-size="1">
<text x="258.9" y="12.3">C121</text>
<text x="258.9" y="13.6">C0201_22PF_25V_J</text>
<text x="277.6" y="13.1">GGE_PA_HB_IN</text>
<text x="285.1" y="12.7">[1]</text>
<text x="243.8" y="20" transform="rotate(-90 243.8 20)">C130</text>
<text x="256.2" y="20" transform="rotate(-90 256.2 20)">C120</text>
<text x="257.7" y="20.1" transform="rotate(-90 257.7 20.1)">C0201_NC</text>
<text x="197.4" y="28.5">SKY77590</text>
<text x="206.5" y="28" transform="rotate(-90 206.5 28)">1</text>
<text x="209" y="28" transform="rotate(-90 209 28)">2</text>
<text x="211.5" y="28" transform="rotate(-90 211.5 28)">3</text>
<text x="214" y="28" transform="rotate(-90 214 28)">4</text>
<text x="216.5" y="28" transform="rotate(-90 216.5 28)">5</text>
<text x="219" y="28" transform="rotate(-90 219 28)">6</text>
<text x="221.4" y="28" transform="rotate(-90 221.4 28)">7</text>
<text x="223.9" y="28" transform="rotate(-90 223.9 28)">8</text>
<text x="262.6" y="26">C122</text>
<text x="262.6" y="27.2">C0201_56PF</text>
<text x="277.6" y="26.8">GGE_PA_LB_IN</text>
<text x="285.1" y="26.4">[1]</text>
<text x="201.2" y="34.7">28</text>
<text x="203.4" y="35.3">GND</text>
<text x="207.1" y="31.4" transform="rotate(-90 207.1 31.4)">GND</text>
<text x="209.6" y="31.4" transform="rotate(-90 209.6 31.4)">GND</text>
<text x="212.1" y="31.4" transform="rotate(-90 212.1 31.4)">GND</text>
<text x="214.6" y="31.4" transform="rotate(-90 214.6 31.4)">GND</text>
<text x="217.1" y="31.4" transform="rotate(-90 217.1 31.4)">GND</text>
<text x="219.6" y="31.4" transform="rotate(-90 219.6 31.4)">GND</text>
<text x="222" y="31.4" transform="rotate(-90 222 31.4)">GND</text>
<text x="222.6" y="35.3">TX_HB_IN</text>
<text x="224.5" y="31.4" transform="rotate(-90 224.5 31.4)">GND</text>
<text x="228.6" y="34.7">9</text>
<text x="243.8" y="33.7" transform="rotate(-90 243.8 33.7)">C131</text>
<text x="258.7" y="33.7" transform="rotate(-90 258.7 33.7)">C117</text>
<text x="260.2" y="33.1" transform="rotate(-90 260.2 33.1)">C0201_NC</text>
<text x="121.1" y="39">R101</text>
<text x="133.5" y="39">R102</text>
<text x="201.2" y="39.6">26</text>
<text x="201.2" y="37.2">27</text>
<text x="203.4" y="40.3">ANT</text>
<text x="203.4" y="37.8">GND</text>
<text x="222.8" y="37.8">TX_LB_IN</text>
<text x="225.6" y="40.3">BS2</text>
<text x="228.6" y="37.2">10</text>
<text x="228.6" y="39.6">11</text>
<text x="245.3" y="39.6">R108</text>
<text x="253.2" y="39.6">R0201_1K</text>
<text x="266.4" y="40.4">BS2</text>
<text x="269.4" y="40.3">[1]</text>
<text x="116.5" y="47.3" transform="rotate(-90 116.5 47.3)">C103</text>
<text x="119" y="47.3" transform="rotate(-90 119 47.3)">C0402_NC</text>
<text x="121.1" y="42.1">R0402_0R</text>
<text x="128.9" y="47.3" transform="rotate(-90 128.9 47.3)">C102</text>
<text x="131.4" y="47.3" transform="rotate(-90 131.4 47.3)">C0402_NC</text>
<text x="133.5" y="42.1">R0402_0R</text>
<text x="156.2" y="47.3" transform="rotate(-90 156.2 47.3)">C101</text>
<text x="158.7" y="47.3" transform="rotate(-90 158.7 47.3)">C0201_NC</text>
<text x="167.4" y="47.3" transform="rotate(-90 167.4 47.3)">C104</text>
<text x="169.9" y="47.3" transform="rotate(-90 169.9 47.3)">C0201_NC</text>
<text x="173.6" y="47.3" transform="rotate(-90 173.6 47.3)">C105</text>
<text x="176.1" y="47.3" transform="rotate(-90 176.1 47.3)">C0201_NC</text>
<text x="187.3" y="47.3" transform="rotate(-90 187.3 47.3)">L104</text>
<text x="189.8" y="47.3" transform="rotate(-90 189.8 47.3)">C0201_NC</text>
<text x="201.2" y="47.1">23</text>
<text x="201.2" y="44.6">24</text>
<text x="201.2" y="42.1">25</text>
<text x="203.4" y="47.7">TRX_5</text>
<text x="203.4" y="45.2">TRX_6</text>
<text x="203.4" y="42.7">GND</text>
<text x="224.2" y="45.2">VBATT</text>
<text x="225.3" y="47.7">VCC</text>
<text x="225.6" y="42.7">BS1</text>
<text x="228.6" y="42.1">12</text>
<text x="228.6" y="44.6">13</text>
<text x="228.6" y="47.1">14</text>
<text x="245.3" y="42.1">R109</text>
<text x="253.2" y="42.1">R0201_1K</text>
<text x="266.4" y="42.9">BS1</text>
<text x="266.4" y="47.6">VBAT</text>
<text x="269.4" y="42.8">[1]</text>
<text x="270.2" y="47">[2,3,5,7,8]</text>
<text x="109.1" y="48.6" transform="rotate(-90 109.1 48.6)">D101</text>
<text x="111.5" y="48.6" transform="rotate(-90 111.5 48.6)">L0201_39NH_J</text>
<text x="118.6" y="48.3">NC</text>
<text x="131" y="48.3">NC</text>
<text x="207.1" y="53.2" transform="rotate(-90 207.1 53.2)">TRX_4</text>
<text x="209.6" y="53.2" transform="rotate(-90 209.6 53.2)">TRX_3</text>
<text x="212.1" y="53.2" transform="rotate(-90 212.1 53.2)">TRX_2</text>
<text x="214.6" y="53.2" transform="rotate(-90 214.6 53.2)">TRX_1</text>
<text x="217.1" y="53.2" transform="rotate(-90 217.1 53.2)">VRAMP</text>
<text x="219.6" y="53.2" transform="rotate(-90 219.6 53.2)">TXEN</text>
<text x="222" y="53.2" transform="rotate(-90 222 53.2)">MODE</text>
<text x="224.5" y="53.2" transform="rotate(-90 224.5 53.2)">GND</text>
<text x="241.3" y="52.3" transform="rotate(-90 241.3 52.3)">C113</text>
<text x="242.5" y="52.3" transform="rotate(-90 242.5 52.3)">C0201_22PF_50V_J</text>
<text x="243.8" y="52.3" transform="rotate(-90 243.8 52.3)">C114</text>
<text x="245" y="52.3" transform="rotate(-90 245 52.3)">C0201_22PF_50V_J</text>
<text x="272.2" y="48.2">[9,10]</text>
<text x="177.2" y="58.5">WCDMA(1900)_ASM</text>
<text x="177.7" y="56">WCDMA(900)_ASM</text>
<text x="185.8" y="59.5">[2]</text>
<text x="185.8" y="57">[2]</text>
<text x="202.2" y="54.8">U101</text>
<text x="206.5" y="55.5" transform="rotate(-90 206.5 55.5)">22</text>
<text x="209" y="55.5" transform="rotate(-90 209 55.5)">21</text>
<text x="211.5" y="55.5" transform="rotate(-90 211.5 55.5)">20</text>
<text x="214" y="55.5" transform="rotate(-90 214 55.5)">19</text>
<text x="216.5" y="55.5" transform="rotate(-90 216.5 55.5)">18</text>
<text x="219" y="55.5" transform="rotate(-90 219 55.5)">17</text>
<text x="221.4" y="55.5" transform="rotate(-90 221.4 55.5)">16</text>
<text x="223.9" y="55.5" transform="rotate(-90 223.9 55.5)">15</text>
<text x="235.1" y="56.6" transform="rotate(-90 235.1 56.6)">C111</text>
<text x="236.3" y="57.9" transform="rotate(-90 236.3 57.9)">C0201_100NF_10V_K</text>
<text x="237.6" y="56.6" transform="rotate(-90 237.6 56.6)">C112</text>
<text x="238.8" y="56.6" transform="rotate(-90 238.8 56.6)">C0603_22UF_M</text>
<text x="177.2" y="63.5">WCDMA(2100)_ASM</text>
<text x="177.7" y="61">WCDMA(850)_ASM</text>
<text x="182.3" y="65.7">2GLB_RX</text>
<text x="185.8" y="64.5">[2]</text>
<text x="185.8" y="62">[2]</text>
<text x="169.6" y="71.3">VCN_1V8_PMU</text>
<text x="174.7" y="71.1">[1,4,5]</text>
<text x="182.2" y="68.5">2GHB_RX</text>
<text x="185.8" y="69.4">[2]</text>
<text x="185.8" y="67">[2]</text>
<text x="229.1" y="71.9">R106</text>
<text x="229.1" y="66.9">R110</text>
<text x="229.1" y="68.2">R0201_1K</text>
<text x="229.1" y="69.4">R105</text>
<text x="256.2" y="67.4">MODE</text>
<text x="256.2" y="69.9">GGE_PA_EN</text>
<text x="268.9" y="67.4">[1]</text>
<text x="268.9" y="69.9">[1]</text>
<text x="105.8" y="72.5">U401-B</text>
<text x="229.1" y="73.2">R0201_10K</text>
<text x="256.3" y="72.7">WG_GGE_PA_VRAMP</text>
<text x="268.9" y="72.4">[1]</text>
<text x="88.9" y="83.5">[1] MODE</text>
<text x="90.2" y="81">[1] BS2</text>
<text x="90.2" y="82.2">[1] BS1</text>
<text x="160" y="78.4" transform="rotate(-90 160 78.4)">C123</text>
<text x="162.4" y="79.6" transform="rotate(-90 162.4 79.6)">C0201_0.47UF_M</text>
<text x="188.2" y="83.7">VCN_1V8_PMU</text>
<text x="194" y="83.5">[1,4,5]</text>
<text x="216.4" y="80.9" transform="rotate(-90 216.4 80.9)">C119</text>
<text x="217.7" y="80.9" transform="rotate(-90 217.7 80.9)">C0201_220PF</text>
<text x="218.9" y="80.9" transform="rotate(-90 218.9 80.9)">C116</text>
<text x="220.2" y="81.5" transform="rotate(-90 220.2 81.5)">C0201_22PF_50V_J</text>
<text x="221.4" y="80.9" transform="rotate(-90 221.4 80.9)">C115</text>
<text x="222.7" y="82.1" transform="rotate(-90 222.7 82.1)">C0201_22PF_50V_J</text>
<text x="227.4" y="82.1" transform="rotate(-90 227.4 82.1)">R107</text>
<text x="229.1" y="81.1" transform="rotate(-90 229.1 81.1)">R0201_24K</text>
<text x="83.3" y="88.4">[2] W_BAND5/8_SEL1</text>
<text x="83.3" y="89.7">[2] W_BAND5/8_SEL2</text>
<text x="85.2" y="84.7">[1]</text>
<text x="85.2" y="86">[2]</text>
<text x="85.2" y="87.2">[2] W2100_PA_EN</text>
<text x="87.2" y="86.2">W900_PA_EN</text>
<text x="87.6" y="84.9">GGE_PA_EN</text>
<text x="182.2" y="86.8">C0201_0.47UF_M</text>
<text x="187" y="89.3">C125</text>
<text x="195" y="84.9">VIO18_PMU</text>
<text x="201.5" y="84.7">[3,4,5,6,7]</text>
<text x="202.7" y="85.9">[8,9,10]</text>
<text x="83.3" y="90.9">[2] W_BAND1/2_SEL1</text>
<text x="83.3" y="92.2">[2] W_BAND1/2_SEL2</text>
<text x="88.9" y="94.7">[3] BPI_11</text>
<text x="88.9" y="93.4">[3] BPI_10</text>
<text x="160" y="92" transform="rotate(-90 160 92)">C124</text>
<text x="162.4" y="93.3" transform="rotate(-90 162.4 93.3)">C0201_0.47UF_M</text>
<text x="90.2" y="97.1">[2] VM0</text>
<text x="158.4" y="98.6">C126</text>
<text x="158.4" y="101.1">C0201_1UF</text>
<text x="188.2" y="97.4">VTCXO_PMU</text>
<text x="195.4" y="97.1">[1,5]</text>
<text x="35.6" y="106.1">0(GND)</text>
<text x="35.6" y="102.3">0(GND)</text>
<text x="42.6" y="105.8">1(VIO18)</text>
<text x="43" y="102.3">0(GND)</text>
<text x="49.9" y="102.2">1(VIO18)</text>
<text x="50" y="105.8">1(VIO18)</text>
<text x="80.2" y="107">[2]</text>
<text x="82.3" y="107.3">3GB1_RXP</text>
<text x="188.2" y="103.6">VCN_1V8_PMU</text>
<text x="194.6" y="103.3">[1,4,5]</text>
<text x="35" y="109.7">1(VTXCO28)</text>
<text x="42.4" y="109.7">1(VTXCO28)</text>
<text x="49.9" y="109.6">1(VTXCO28)</text>
<text x="80.2" y="108.3">[2]</text>
<text x="80.2" y="110.8">[2]</text>
<text x="80.2" y="112">[2]</text>
<text x="82.3" y="108.5">3GB1_RXN</text>
<text x="82.3" y="112.2">3GB2_RXN</text>
<text x="82.3" y="111">3GB2_RXP</text>
<text x="156.2" y="110.6" transform="rotate(-90 156.2 110.6)">C127</text>
<text x="158.7" y="111.9" transform="rotate(-90 158.7 111.9)">C0201_0.47UF_M</text>
<text x="80.2" y="114.5">[2]</text>
<text x="80.2" y="118.2">[2]</text>
<text x="80.2" y="119.5">[2]</text>
<text x="80.2" y="115.8">[2]</text>
<text x="82.3" y="119.7">3GB8_RXN</text>
<text x="82.3" y="116">3GB5_RXN</text>
<text x="82.3" y="114.7">3GB5_RXP</text>
<text x="82.3" y="118.5">3GB8_RXP</text>
<text x="188.2" y="117.2">VCN_1V8_PMU</text>
<text x="194" y="117">[1,4,5]</text>
<text x="52.9" y="120.7">[2]</text>
<text x="52.9" y="124.4">[2]</text>
<text x="55.8" y="124.7">LB_RX_N</text>
<text x="55.8" y="120.9">LB_RX_P</text>
<text x="93.8" y="124.1">LB_RX_N</text>
<text x="93.8" y="122.8">LB_RX_P</text>
<text x="156.2" y="124.3" transform="rotate(-90 156.2 124.3)">C128</text>
<text x="158.7" y="125.6" transform="rotate(-90 158.7 125.6)">C0201_0.47UF_M</text>
<text x="52.9" y="126.9">[2]</text>
<text x="52.9" y="130.6">[2]</text>
<text x="55.6" y="130.9">HB_RX_N</text>
<text x="55.7" y="127.2">HB_RX_P</text>
<text x="93.8" y="127.8">HB_RX_N</text>
<text x="93.8" y="126.5">HB_RX_P</text>
<text x="66.6" y="134.4">[1]GGE_PA_HB_IN</text>
<text x="82.7" y="143.1">[2] W_PA_B5_B8_IN</text>
<text x="85.2" y="139.3">[2] W_PA_B2_B1_IN</text>
<text x="82.7" y="145.5">[1]</text>
<text x="84.9" y="145.8">GGE_PA_LB_IN</text>
<text x="71.9" y="154.2">[1,5]</text>
<text x="75" y="154.5">VTCXO_PMU</text>
<text x="91.3" y="153.9">VTCXO_PMU</text>
<text x="150.9" y="155.7">R113</text>
<text x="15.7" y="161.7">[5] AUXADC_REF</text>
<text x="47.9" y="160.7">R117</text>
<text x="85.2" y="161.7">[5]</text>
<text x="87.4" y="161.9">CLK4_AUDIO</text>
<text x="91.3" y="156.3">VTCXO_PMU</text>
<text x="150.9" y="158.2">R0201_2K_F</text>
<text x="169.6" y="161.9">R114</text>
<text x="182" y="161.9">R115</text>
<text x="40.5" y="167.9">[5] AUXADC_TSX</text>
<text x="47.9" y="163.8">R0201_100K_F</text>
<text x="71.9" y="165.4">[1,5] OUT_32K</text>
<text x="80.2" y="166.5">X102</text>
<text x="81.5" y="167.5">4</text>
<text x="88.1" y="167.4">3</text>
<text x="155.9" y="166.9">WG_GGE_PA_VRAMP[1]</text>
<text x="169.6" y="164.4">R0201_24R</text>
<text x="182" y="164.4">R0201_24R</text>
<text x="196.9" y="163.2">PDET_1</text>
<text x="201.9" y="162.9">[2]</text>
<text x="15.7" y="170.4">[5] GND_AUXADC</text>
<text x="34.6" y="169" transform="rotate(-90 34.6 169)">C129</text>
<text x="37.1" y="169" transform="rotate(-90 37.1 169)">C0201_1UF</text>
<text x="81.5" y="172.4">2</text>
<text x="88.3" y="172.2">1</text>
<text x="106" y="172.8">MT6580</text>
<text x="178.6" y="172.7" transform="rotate(-90 178.6 172.7)">R116</text>
<text x="181.1" y="172.7" transform="rotate(-90 181.1 172.7)">R0201_33R</text>
<text x="65.6" y="176.5" transform="rotate(-90 65.6 176.5)">R119</text>
<text x="68.1" y="176.5" transform="rotate(-90 68.1 176.5)">R0201_NC</text>
<text x="81.9" y="175.5">7M26000028</text>
<text x="59.1" y="184.9">GND_AUXADC_1</text>
<text x="75.9" y="192.6" transform="rotate(-90 75.9 192.6)">R124</text>
</g>
</svg>
